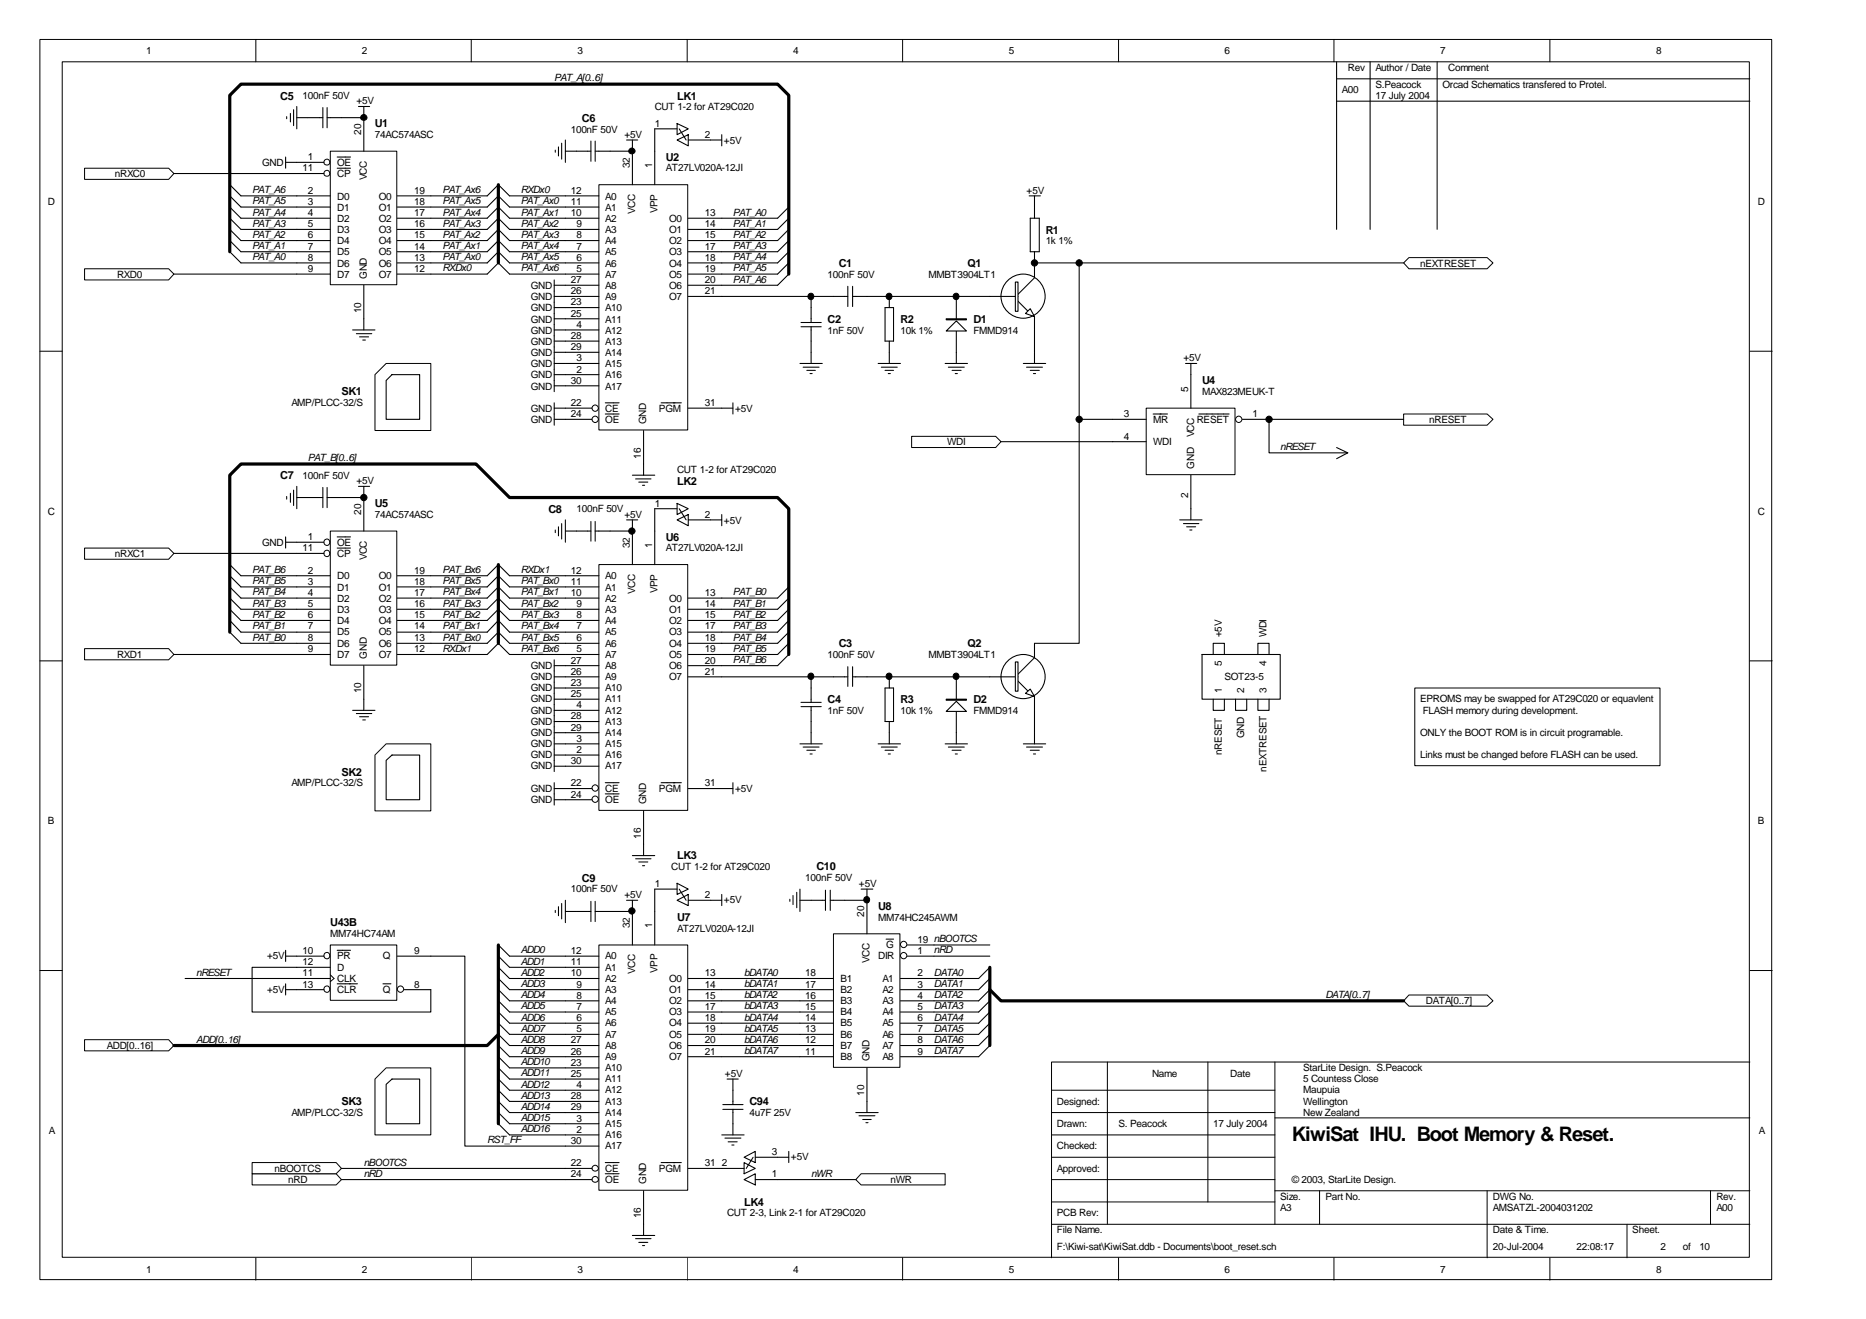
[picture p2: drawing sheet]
<svg xmlns="http://www.w3.org/2000/svg" width="297mm" height="210mm" viewBox="0 0 297 210" stroke-linecap="round" stroke-linejoin="round" font-family="sans-serif">
<g fill="none" stroke="#000" stroke-width=".16">
<path d="M6.3 6.3h275.7v197.3h-275.7zM9.9 9.8h268.6v190.3h-268.6zM40.7 6.3v3.5M75 6.3v3.5M109.4 6.3v3.5M143.7 6.3v3.5M178.1 6.3v3.5M212.3 6.3v3.5M228.8 9.8v26.7M246.7 6.3v3.5M6.3 55.9h3.6M278.6 55.9h3.5"/>
<path d="M6.3 105.2h3.6M278.6 105.2h3.5M6.3 154.4h3.6M278.6 154.4h3.5M167.4 173.5h35.5M167.4 177.1h35.5M176.3 169v25.8M192.3 169v22.3M202.9 177.9h75.7M202.9 169v25.8M278.6 169h-111.2v31.2M167.4 184.2h35.5"/>
<path d="M167.4 180.6h35.5M167.4 187.7h35.5M167.4 191.3h35.5M167.4 194.8h111.2M202.9 189.5h75.7M210.1 189.5v5.3M236.7 189.5v10.7M259 194.8v5.4M272.3 189.5v5.3M40.7 200.2v3.5M75 200.2v3.5M109.4 200.2v3.5"/>
<path d="M143.7 200.2v3.5M178.1 200.2v3.5M212.3 200.2v3.5M246.7 200.2v3.5"/>
</g>
<path d="M212.8 9.8v26.7M212.8 12.5h65.8M218.1 9.8v26.7" fill="none" stroke="#000" stroke-width=".17"/>
<path d="M36.6 100.6v-25l1.8-1.8h37.4l5.3 5.4h42.7l1.8 1.8v23.2" fill="none" stroke="#000" stroke-width=".51"/>
<g fill="#fff" stroke="#000" stroke-width=".16">
<path d="M13.5 165.5h13.3l.9 .9-.9 .8h-13.3z" fill-rule="evenodd"/>
<path d="M224.3 158.3h12.4l1 1-1 .8h-12.4l-.9-.8z" fill-rule="evenodd"/>
<path d="M40.1 186.8h13.4l.9 .9-.9 .9h-13.4z" fill-rule="evenodd"/>
<path d="M13.5 42.8h13.3l.9 .8-.9 .9h-13.3z" fill-rule="evenodd"/>
<path d="M13.5 26.8h13.3l.9 .8-.9 .9h-13.3z" fill-rule="evenodd"/>
<path d="M13.5 103.2h13.3l.9 1-.9 .8h-13.3z" fill-rule="evenodd"/>
<path d="M13.5 87.2h13.3l.9 .9-.9 .9h-13.3z" fill-rule="evenodd"/>
<path d="M223.4 65.9h13.3l1 .8-1 1h-13.3z" fill-rule="evenodd"/>
<path d="M145.1 69.4h13.4l.8 .9-.8 .9h-13.4z" fill-rule="evenodd"/>
<path d="M40.1 185h13.4l.9 .9-.9 .9h-13.4z" fill-rule="evenodd"/>
<path d="M223.4 41.8l.9-.8h12.4l1 .8-1 1h-12.4z" fill-rule="evenodd"/>
</g>
<path d="M95.4 150.5h14.1v38.9h-14.1z" fill="#fff"/>
<g fill="none" stroke="#000" stroke-width=".16">
<path d="M95.3 150.4h14.2v39h-14.2z"/>
<circle cx="94.8" cy="185.9" r=".48"/>
<circle cx="94.8" cy="187.7" r=".48"/>
</g>
<g fill="none" stroke="#000" stroke-width=".17">
<path d="M90 152.2h5.3M90 153.9h5.3M90 155.7h5.3M90 159.3h5.3M90 157.5h5.3M100.7 145v5.4M104.2 145v5.4M109.6 155.7h5.3M109.6 159.3h5.3M109.6 157.5h5.3M90 161.1h5.3M90 162.8h5.3"/>
<path d="M90 164.6h5.3M90 166.4h5.3M90 168.2h5.3M90 169.9h5.3M90 171.7h5.3M90 173.5h5.3M90 175.3h5.3M90 177.1h5.3M90 178.8h5.3M109.6 161.1h5.3M109.6 162.8h5.3M109.6 164.6h5.3"/>
<path d="M109.6 166.4h5.3M109.6 168.2h5.3M90 185.9h4.2M90 187.7h4.2M90 180.6h5.3M90 182.4h5.3M96.4 185h2.2M96.4 186.8h2.2M102.4 189.5v5.3M105.2 185h3.3M109.6 185.9h5.3"/>
</g>
<path d="M95.4 29.5h14.1v38.9h-14.1z" fill="#fff"/>
<g fill="none" stroke="#000" stroke-width=".16">
<path d="M95.3 29.4h14.2v39h-14.2z"/>
<circle cx="94.7" cy="66.7" r=".5"/>
<circle cx="94.7" cy="65" r=".5"/>
</g>
<g fill="none" stroke="#000" stroke-width=".17">
<path d="M45.6 18.6v.3M46.2 18v1.4M46.7 17.5v2.5M47.2 18.7h4.2M47.2 16.9v3.6M51.4 17.1v3.2M52.1 17.1v3.2M57.1 16.9h1.7M57.9 16.9v1.8h-5.8M36.6 29.4l1.8 1.8h8.8M36.6 31.2l1.8 1.7h8.8M36.6 32.9l1.8 1.8h8.8"/>
<path d="M36.6 36.5l1.8 1.8h8.8M36.6 38.3l1.8 1.8h8.8M36.6 34.7l1.8 1.8h8.8M81.1 31.2h14.2M81.1 32.9h14.2M81.1 34.7h14.2M81.1 38.3h14.2M81.1 36.5h14.2M88.4 23.9v.3M88.9 23.4v1.4M89.4 22.8v2.5M90 24.1h4.1"/>
<path d="M90 22.3v3.5M94.1 22.5v3.2M94.7 24.1h6M94.7 22.5v3.2M99.7 22.3h1.8M100.7 22.3v7.1M104.2 24.1v5.3M125.6 32.9l-1.8 1.8h-14.2M125.6 36.5l-1.8 1.8h-14.2M125.6 38.3l-1.8 1.8h-14.2M125.6 34.7l-1.8 1.8h-14.2M27.7 43.6h19.5"/>
<path d="M36.6 40.1l1.8 1.7h8.8M56.1 52.5h3.6M56.7 53.1h2.5M57.2 53.6h1.5M57.7 54.1h.5M57.9 50.7v1.8M81.1 40.1h14.2M81.1 41.8h14.2M81.1 43.6h14.2M90 45.4h5.3M90 47.2h5.3M90 49h5.3"/>
<path d="M90 50.7h5.3M90 52.5h5.3M90 54.3h5.3M90 56.1h5.3M90 57.8h5.3M90 59.6h5.3M109.6 47.2h23.1M125.6 40.1l-1.8 1.7h-14.2M125.6 41.8l-1.8 1.8h-14.2M125.6 43.6l-1.8 1.8h-14.2M90 65h4.2M90 66.7h4.2"/>
<path d="M90 61.4h5.3M96.4 64.1h2.2M96.4 65.9h2.2M100.7 75.6h3.5M101.2 76.2h2.4M101.7 76.7h1.4M102.3 77.2h.3M102.4 68.5v7.1M105.2 64.1h3.3M109.6 65h7.1M116.7 64.1v1.8M100.7 196.6h3.5"/>
<path d="M101.2 197.1h2.4M101.7 197.7h1.4M102.3 198.2h.3M102.4 194.8v1.8M123.8 184.2h1.8M125.6 183.2v1.8"/>
</g>
<path d="M36.6 40.1v-24.9l1.8-1.8h85.4l1.8 1.8v28.4" fill="none" stroke="#000" stroke-width=".51"/>
<path d="M52.7 24.1h10.5v21.2h-10.5z" fill="#fff"/>
<g fill="none" stroke="#000" stroke-width=".16">
<path d="M52.6 24.1h10.6v21.2h-10.6z"/>
<circle cx="52" cy="25.8" r=".47"/>
<circle cx="52" cy="27.6" r=".47"/>
</g>
<g fill="none" stroke="#000" stroke-width=".17">
<path d="M57.9 18.7v5.4M27.7 27.6h23.9M45.5 25.8h6.1M45.5 25v1.8M47.2 31.2h5.4M47.2 32.9h5.4M47.2 34.7h5.4M47.2 36.5h5.4M47.2 38.3h5.4M53.7 26.8h2.1M53.7 25h2.1M63.2 31.2h5.4"/>
<path d="M63.2 32.9h5.4M63.2 34.7h5.4M63.2 36.5h5.4M63.2 38.3h5.4M47.2 40.1h5.4M47.2 41.8h5.4M47.2 43.6h5.4M57.9 45.4v5.3M63.2 40.1h5.4M63.2 41.8h5.4M63.2 43.6h5.4M88.2 44.5v17.8"/>
<path d="M88.2 45.4h1.8M88.2 47.2h1.8M88.2 49h1.8M88.2 50.7h1.8M88.2 52.5h1.8M88.2 54.3h1.8M88.2 56.1h1.8M88.2 57.8h1.8M88.2 59.6h1.8M127.3 57.8h3.6M127.5 52h3.2M127.5 51.3h3.2"/>
<path d="M127.8 58.4h2.6M128.4 58.9h1.4M128.9 59.5h.4M129.1 47.2v4.1M129.1 52v5.8M132.7 47.2h2.3M135 45.6v3.2M135.7 47.2h21.9M135.7 45.6v3.2M139.8 57.8h3.5M140.3 58.4h2.5M140.9 49h1.3v5.3h-1.3z"/>
<path d="M140.9 58.9h1.3M141.4 59.5h.3M141.6 47.2v1.8M141.6 54.3v3.5M152.2 52.5v3.6M88.2 64.1v3.6M88.2 61.4h1.8M88.2 65h1.8M88.2 66.7h1.8"/>
</g>
<g fill="#fff" stroke="#000" stroke-width=".17">
<path d="M150.6 50.7h3.2v.2h-3.2z" fill-rule="evenodd"/>
<path d="M152.2 51.1l1.6 1.6h-3.2z" fill-rule="evenodd"/>
</g>
<path d="M152.2 47.2v3.5M157.6 47.2h4.5M162.1 47.9l1.6 1.6M164.7 41.8v2.4l-2.6 2.6M164.7 50.4v2.1" fill="none" stroke="#000" stroke-width=".17"/>
<g fill="#fff" stroke="#000" stroke-width=".17">
<path d="M161.6 44.9h.5v4.6h-.5z" fill-rule="evenodd"/>
<path d="M163.2 49.9l.8-.8 .7 1.3z" fill-rule="evenodd"/>
</g>
<g fill="none" stroke="#000" stroke-width=".17">
<path d="M163.8 31.2h1.8M164 34.7h1.4v5.4h-1.4zM164.7 31.2v3.5M150.5 57.8h3.5M151 58.4h2.5M151.6 58.9h1.4M152.1 59.5h.3M152.2 56.1v1.7M162.9 57.8h3.6M163.4 58.4h2.5M164 58.9h1.4M164.5 59.5h.3"/>
<path d="M164.7 40.1v1.7M164.7 52.5v5.3"/>
<circle cx="162.9" cy="47.1" r="3.5"/>
</g>
<path d="M95.4 89.9h14.1v39.1h-14.1z" fill="#fff"/>
<g fill="none" stroke="#000" stroke-width=".16">
<path d="M95.3 89.8h14.2v39.2h-14.2z"/>
<circle cx="94.7" cy="127.2" r=".5"/>
<circle cx="94.7" cy="125.4" r=".5"/>
</g>
<g fill="none" stroke="#000" stroke-width=".17">
<path d="M45.6 79v.4M46.2 78.5v1.4M46.7 78v2.4M47.2 79.2h4.2M47.2 77.4v3.6M51.4 77.6v3.2M52.1 77.6v3.2M57.1 77.4h1.7M57.9 77.4v1.8h-5.8M36.6 89.8l1.8 1.8h8.8M36.6 91.6l1.8 1.8h8.8M36.6 93.4l1.8 1.8h8.8"/>
<path d="M36.6 97l1.8 1.7h8.8M36.6 98.7l1.8 1.9h8.8M36.6 95.2l1.8 1.8h8.8M88.4 84.3v.5M88.9 83.8v1.5M89.4 83.3v2.5M90 91.6h5.3M90 93.4h5.3M90 95.2h5.3M90 98.7h5.3M90 97h5.3M90 84.5h4.1"/>
<path d="M90 82.7v3.6M94.1 83v3.1M94.7 84.5h6M94.7 83v3.1M99.7 82.7h1.8M100.7 82.7v7.1M104.2 84.5v5.3M125.6 93.4l-1.8 1.8h-14.2M125.6 97l-1.8 1.7h-14.2M125.6 98.7l-1.8 1.9h-14.2M125.6 95.2l-1.8 1.8h-14.2M27.7 104.2h19.5"/>
<path d="M36.6 100.6l1.8 1.8h8.8M56.1 113h3.6M56.7 113.6h2.5M57.2 114.1h1.5M57.7 114.6h.5M57.9 111.3v1.7M90 100.6h5.3M90 102.4h5.3M90 104.2h5.3M90 105.9h5.3M90 107.7h5.3M90 109.5h5.3"/>
<path d="M90 111.3h5.3M90 113h5.3M90 114.8h5.3M90 116.6h5.3M90 118.4h5.3M109.6 107.7h23.1M125.6 100.6l-1.8 1.8h-14.2M125.6 102.4l-1.8 1.8h-14.2M125.6 104.2l-1.8 1.7h-14.2M90 125.5h4.2M90 127.3h4.2M90 120.2h5.3"/>
<path d="M90 121.9h5.3M96.4 124.6h2.2M96.4 126.3h2.2M100.7 136.2h3.5M101.2 136.7h2.4M101.7 137.2h1.4M102.3 137.8h.3M102.4 129v7.2M105.2 124.6h3.3M109.6 125.5h7.1M116.7 124.6v1.7"/>
</g>
<path d="M52.7 84.6h10.5v21.2h-10.5z" fill="#fff"/>
<g fill="none" stroke="#000" stroke-width=".16">
<path d="M52.6 84.5h10.6v21.3h-10.6z"/>
<circle cx="52" cy="86.3" r=".49"/>
<circle cx="52" cy="88.1" r=".49"/>
</g>
<g fill="none" stroke="#000" stroke-width=".17">
<path d="M57.9 79.2v5.3M27.7 88.1h23.9M45.5 86.3h6.1M45.5 85.4v1.8M47.2 91.6h5.4M47.2 93.4h5.4M47.2 95.2h5.4M47.2 97h5.4M47.2 98.7h5.4M53.7 87.2h2.1M53.7 85.4h2.1M63.2 91.6h5.4"/>
<path d="M63.2 93.4h5.4M63.2 95.2h5.4M63.2 97h5.4M63.2 98.7h5.4M47.2 100.6h5.4M47.2 102.4h5.4M47.2 104.2h5.4M57.9 105.9v5.4M63.2 100.6h5.4M63.2 102.4h5.4M63.2 104.2h5.4M88.2 105v17.8"/>
<path d="M88.2 105.9h1.8M88.2 107.7h1.8M88.2 109.5h1.8M88.2 111.3h1.8M88.2 113h1.8M88.2 114.8h1.8M88.2 116.6h1.8M88.2 118.4h1.8M127.3 118.4h3.6M127.5 112.5h3.2M127.5 111.8h3.2M127.8 118.9h2.6"/>
<path d="M128.4 119.4h1.4M128.9 120h.4M129.1 107.7v4.1M129.1 112.5v5.9M132.7 107.7h2.3M135 106.1v3.1M135.7 107.7h21.9M135.7 106.1v3.1M139.8 118.4h3.5M140.3 118.9h2.5M140.9 109.5h1.3v5.3h-1.3zM140.9 119.4h1.3"/>
<path d="M141.4 120h.3M141.6 107.7v1.8M141.6 114.8v3.6M152.2 113v3.6M88.2 124.6v3.5M88.2 120.2h1.8M88.2 121.9h1.8M88.2 125.5h1.8M88.2 127.3h1.8"/>
</g>
<g fill="#fff" stroke="#000" stroke-width=".17">
<path d="M150.6 111.3h3.2v.1h-3.2z" fill-rule="evenodd"/>
<path d="M152.2 111.6l1.6 1.6h-3.2z" fill-rule="evenodd"/>
</g>
<path d="M152.2 107.7v3.6M157.6 107.7h4.5M162.1 108.4l1.6 1.6M164.7 102.4v2.3l-2.6 2.6M164.7 110.8v2.2" fill="none" stroke="#000" stroke-width=".17"/>
<g fill="#fff" stroke="#000" stroke-width=".17">
<path d="M161.6 105.3h.5v4.7h-.5z" fill-rule="evenodd"/>
<path d="M163.2 110.3l.8-.6 .7 1.1z" fill-rule="evenodd"/>
</g>
<g fill="none" stroke="#000" stroke-width=".17">
<path d="M164.7 41.8h58.7M171.8 41.8v60.6h-7.1M150.5 118.4h3.5M151 118.9h2.5M151.6 119.4h1.4M152.1 120h.3M152.2 116.6v1.8M162.9 118.4h3.6M163.4 118.9h2.5M164 119.4h1.4M164.5 120h.3M164.7 113v5.4"/>
<circle cx="162.9" cy="107.7" r="3.5"/>
</g>
<path d="M182.5 65h14.1v10.5h-14.1z" fill="#fff"/>
<g fill="none" stroke="#000" stroke-width=".16">
<path d="M182.5 65h14.1v10.5h-14.1z"/>
<circle cx="197.2" cy="66.7" r=".5"/>
</g>
<path d="M188.7 57.8h1.8M189.6 57.8v7.2M159.3 70.3h23.2M171.8 66.7h10.7M183.6 65.9h2.2M189.6 75.6v7.1M190.8 65.9h4.9M197.8 66.7h25.6M187.8 82.7h3.5M188.4 83.3h2.4M188.9 83.8h1.4M189.4 84.3h.3" fill="none" stroke="#000" stroke-width=".17"/>
<path d="M52.7 150.5h10.5v8.7h-10.5z" fill="#fff"/>
<g fill="none" stroke="#000" stroke-width=".16">
<path d="M52.6 150.4h10.6v8.8h-10.6zM52.6 155.1l.6 .6-.6 .5"/>
<circle cx="52" cy="157.4" r=".49"/>
<circle cx="52" cy="152.1" r=".49"/>
<circle cx="63.8" cy="157.4" r=".5"/>
</g>
<g fill="none" stroke="#000" stroke-width=".17">
<path d="M45.5 152.2h6.1M45.5 157.5h6.1M45.5 151.2v1.8M45.5 156.6v1.7M47.2 155.7h5.4M52.6 153.9h-12.5v7.2h28.5v-3.6h-4.3M53.7 151.2h2.1M53.7 156.6h3.2M61 156.6h1.2M63.2 152.2h10.8v30.2h16M79.3 150.4l1.8 1.8h8.9M79.3 153.9l1.8 1.8h8.9"/>
<path d="M79.3 152.2l1.8 1.7h8.9M79.3 155.7l1.8 1.8h8.9M79.3 157.5l1.8 1.8h8.9M79.3 159.3l1.8 1.8h8.9M79.3 161.1l1.8 1.7h8.9M79.3 162.8l1.8 1.8h8.9M79.3 164.6l1.8 1.8h8.9M79.3 166.4l1.8 1.8h8.9M79.3 168.2l1.8 1.7h8.9M79.3 169.9l1.8 1.8h8.9M79.3 171.7l1.8 1.8h8.9M79.3 173.5l1.8 1.8h8.9"/>
<path d="M79.3 175.3l1.8 1.8h8.9M79.3 177.1l1.8 1.7h8.9M79.3 178.8l1.8 1.8h8.9M54.4 185.9h35.6M54.4 187.7h35.6"/>
</g>
<path d="M79.3 164.6l-1.7 1.8h-49.9" fill="none" stroke="#000" stroke-width=".51"/>
<path d="M132.8 148.7h10.5v21.2h-10.5z" fill="#fff"/>
<g fill="none" stroke="#000" stroke-width=".16">
<path d="M132.7 148.6h10.6v21.3h-10.6z"/>
<circle cx="143.9" cy="152.1" r=".5"/>
<circle cx="143.9" cy="150.3" r=".5"/>
</g>
<g fill="none" stroke="#000" stroke-width=".17">
<path d="M29.5 155.7h17.7M88.4 144.9v.3M88.9 144.3v1.4M89.4 143.8v2.4M90 145h4.1M90 143.3v3.5M94.1 143.4v3.3M94.7 143.4v3.3M99.7 143.3h1.8M100.7 143.3v1.7h-6M113.1 143.3h1.8M114.9 155.7h17.8"/>
<path d="M114.9 157.5h17.8M114.9 159.3h17.8M114.9 142.3v1.8M125.7 143.1v.3M126.2 142.5v1.4M126.8 142v2.5M127.3 143.3h4.1M127.3 141.5v3.5M131.4 141.7v3.2M132.2 143.3h5.8M132.2 141.7v3.2M137.1 141.5h1.8"/>
<path d="M138 141.5v7.1M141.1 149.5h1.1M144.4 150.4h13.2M144.4 152.2h13.2M157.6 153.9l-1.8 1.8h-12.5M157.6 155.7l-1.8 1.8h-12.5M157.6 157.5l-1.8 1.8h-12.5M157.6 159.3l-1.8 1.8h-12.5M114.9 161.1h17.8M114.9 162.8h17.8M114.9 164.6h17.8M114.9 166.4h17.8"/>
<path d="M114.9 168.2h17.8M115.1 176.5h3.2M115.1 175.8h3.2M115.7 171.7h1.8M116.7 171.7v4.1M116.7 176.5v4.1M136.2 177.1h3.6M136.7 177.6h2.6M137.3 178.2h1.4M137.8 178.7h.4M138 169.9v7.2M157.6 161.1l-1.8 1.7h-12.5"/>
<path d="M157.6 162.8l-1.8 1.8h-12.5M157.6 164.6l-1.8 1.8h-12.5M157.6 166.4l-1.8 1.8h-12.5M114.9 180.6h3.5M115.4 181.1h2.5M115.9 181.7h1.4M116.5 182.2h.3"/>
</g>
<path d="M79.3 150.4v28.4M157.6 157.5l1.7 1.8h64.1M157.6 153.9v12.5" fill="none" stroke="#000" stroke-width=".51"/>
<path d="M59.7 59.6l1.8-1.8h7.1v10.7h-8.9z" fill-rule="evenodd" fill="#fff" stroke="#000" stroke-width=".16"/>
<path d="M62.4 59.6h4.4v7.1h-5.3v-6.1z" fill="none" stroke="#000" stroke-width=".17"/>
<path d="M59.7 120.2l1.8-1.8h7.1v10.6h-8.9z" fill-rule="evenodd" fill="#fff" stroke="#000" stroke-width=".16"/>
<path d="M61.5 121l.9-.8h4.4v7.1h-5.3z" fill="none" stroke="#000" stroke-width=".17"/>
<path d="M59.7 171.7l1.8-1.8h7.1v10.7h-8.9z" fill-rule="evenodd" fill="#fff" stroke="#000" stroke-width=".16"/>
<g fill="none" stroke="#000" stroke-width=".17">
<path d="M212.8 16.1h65.8M68.6 31.2h9l1.7-1.8 1.8 1.8M68.6 32.9h9l1.7-1.7 1.8 1.7M68.6 34.7h9l1.7-1.8 1.8 1.8M68.6 36.5h9l1.7-1.8 1.8 1.8M68.6 38.3h9l1.7-1.8 1.8 1.8M68.6 40.1h9l1.7-1.8 1.8 1.8M68.6 41.8h9l1.7-1.7 1.8 1.7M68.6 43.6h9l1.7-1.8 1.8 1.8M68.6 91.6h9l1.7-1.8 1.8 1.8h8.9M68.6 93.4h9l1.7-1.8 1.8 1.8h8.9M68.6 95.2h9l1.7-1.8 1.8 1.8h8.9"/>
<path d="M68.6 98.7h9l1.7-1.7 1.8 1.7h8.9M68.6 97h9l1.7-1.8 1.8 1.8h8.9M68.6 100.6h9l1.7-1.9 1.8 1.9h8.9M68.6 102.4h9l1.7-1.8 1.8 1.8h8.9M68.6 104.2h9l1.7-1.8 1.8 1.8h8.9M191.3 104.2h12.5v7.1h-12.5zM193.1 111.3v1.7h1.8v-1.7M193.1 104.2v-1.8h1.8v1.8M196.7 111.3v1.7h1.8v-1.7M200.2 111.3v1.7h1.8v-1.7M200.2 104.2v-1.8h1.8v1.8M61.5 172.6l.9-.9h4.4v7.1h-5.3z"/>
<path d="M114.9 185.9h3.5M118.4 187.7l1.8-.9v1.8zM118.4 185l1.8 .9-1.8 .9zM118.4 184.2l1.8-1v1.8zM119.9 184.2l-1.1 1.7M120.2 187.7h16M120.2 184.2h3.6"/>
</g>
<g fill="#000" stroke="#000" stroke-width=".16">
<circle cx="57.9" cy="18.7" r=".48"/>
<circle cx="100.6" cy="24" r=".48"/>
<circle cx="129.1" cy="47.2" r=".49"/>
<circle cx="141.5" cy="47.2" r=".49"/>
<circle cx="152.2" cy="47.2" r=".49"/>
<circle cx="164.7" cy="41.8" r=".5"/>
<circle cx="57.9" cy="79.2" r=".5"/>
<circle cx="100.6" cy="84.5" r=".5"/>
<circle cx="129.1" cy="107.6" r=".49"/>
<circle cx="141.5" cy="107.6" r=".49"/>
<circle cx="152.2" cy="107.6" r=".49"/>
<circle cx="100.6" cy="145" r=".5"/>
</g>
<path d="M79.3 29.4v12.4M79.3 89.8v12.6" fill="none" stroke="#000" stroke-width=".51"/>
<path d="M137.1 186.8h13.4v1.8h-13.4l-.9-.9z" fill-rule="evenodd" fill="#fff" stroke="#000" stroke-width=".16"/>
<g fill="none" stroke="#000" stroke-width=".17">
<path d="M107.8 19.7l1.8 .8-1.8 .9zM107.8 22.3l1.8-.9v1.8zM107.8 20.5h-3.6v3.6M108.1 20.5l1.1 1.8M109.6 22.3h5.3M114.9 21.4v1.8M107.8 80.1l1.8 .9-1.8 .9zM107.8 82.7l1.8-.8v1.8zM107.8 81h-3.6v3.5M108.1 81l1.1 1.7M109.6 82.7h5.3M114.9 81.9v1.8"/>
<path d="M107.8 140.6l1.8 .9-1.8 .8zM107.8 143.3l1.8-1v1.8zM107.8 141.5h-3.6v3.5M108.1 141.5l1.1 1.8M109.6 143.3h3.5"/>
</g>
<circle cx="137.9" cy="143.2" r=".49" fill="#000" stroke="#000" stroke-width=".16"/>
<path d="M225.3 109.6h38.9v12.2h-38.9z" fill="#fff"/>
<path d="M225.2 109.5h39v12.3h-39z" fill="none" stroke="#000" stroke-width=".16"/>
<path d="M202 66.7v5.4h12.5M212.8 71.2l1.7 .9-1.7 .9" fill="none" stroke="#000" stroke-width=".17"/>
<g fill="#000" stroke="#000" stroke-width=".16">
<circle cx="171.8" cy="41.8" r=".5"/>
<circle cx="171.8" cy="66.7" r=".5"/>
<circle cx="202" cy="66.7" r=".5"/>
</g>
<text font-size="3.2" x="205.7" y="181.5">KiwiSat IHU. Boot Memory &amp; Reset.</text>
<g font-size="1.8">
<text x="44.6" y="15.8">C5</text>
<text x="107.8" y="15.8">LK1</text>
<text x="59.7" y="20.2">U1</text>
<text x="92.6" y="19.4">C6</text>
<text x="106" y="25.6">U2</text>
<text x="166.5" y="37.2">R1</text>
<text x="133.5" y="42.5">C1</text>
<text x="154" y="42.5">Q1</text>
<text x="131.7" y="51.4">C2</text>
<text x="143.3" y="51.4">R2</text>
<text x="154.9" y="51.4">D1</text>
<text x="54.4" y="62.9">SK1</text>
<text x="191.3" y="61.1">U4</text>
<text x="44.6" y="76.3">C7</text>
<text x="107.8" y="77.1">LK2</text>
<text x="59.7" y="80.7">U5</text>
<text x="87.3" y="81.6">C8</text>
<text x="106" y="86">U6</text>
<text x="133.5" y="103">C3</text>
<text x="154" y="103">Q2</text>
<text x="131.7" y="111.9">C4</text>
<text x="143.3" y="111.9">R3</text>
<text x="154.9" y="111.9">D2</text>
<text x="54.4" y="123.5">SK2</text>
<text x="107.8" y="136.8">LK3</text>
<text x="92.6" y="140.3">C9</text>
<text x="130" y="138.5">C10</text>
<text x="52.6" y="147.4">U43B</text>
<text x="107.8" y="146.6">U7</text>
<text x="139.8" y="144.8">U8</text>
<text x="54.4" y="175.9">SK3</text>
<text x="119.3" y="175.9">C94</text>
<text x="118.4" y="191.9">LK4</text>
</g>
<g font-size="1.6">
<text x="23.3" y="8.7">1</text>
<text x="57.6" y="8.7">2</text>
<text x="91.9" y="8.7">3</text>
<text x="126.2" y="8.7">4</text>
<text x="160.6" y="8.7">5</text>
<text x="194.9" y="8.7">6</text>
<text x="214.5" y="11.3">Rev</text>
<text x="218.9" y="11.3">Author / Date</text>
<text x="229.3" y="8.7">7</text>
<text x="230.5" y="11.3">Comment</text>
<text x="263.7" y="8.7">8</text>
<text x="48.2" y="15.8">100nF 50V</text>
<text x="56.7" y="16.6">+5V</text>
<text x="88.2" y="13">PAT_A[0..6]</text>
<text x="104.2" y="17.5">CUT 1-2 for AT29C020</text>
<text x="213.6" y="14.8">A00</text>
<text x="218.9" y="14">S.Peacock</text>
<text x="218.9" y="15.8">17 July 2004</text>
<text x="229.6" y="14">Orcad Schematics transfered to Protel.</text>
<text x="57.5" y="21.4" transform="rotate(-90 57.5 21.4)">20</text>
<text x="59.7" y="21.9">74AC574ASC</text>
<text x="90.8" y="21.1">100nF 50V</text>
<text x="99.4" y="21.9">+5V</text>
<text x="104.2" y="20.2">1</text>
<text x="112.2" y="21.9">2</text>
<text x="115.2" y="22.9">+5V</text>
<text x="18.3" y="28.2">nRXC0</text>
<text x="41.7" y="26.4">GND</text>
<text x="48.2" y="27.3">11</text>
<text x="49" y="25.5">1</text>
<text x="53.7" y="28.2">CP</text>
<text x="53.7" y="26.4">OE</text>
<text x="58.4" y="28.7" transform="rotate(-90 58.4 28.7)">VCC</text>
<text x="100.2" y="26.8" transform="rotate(-90 100.2 26.8)">32</text>
<text x="103.8" y="26.8" transform="rotate(-90 103.8 26.8)">1</text>
<text x="106" y="27.3">AT27LV020A-12JI</text>
<text x="7.6" y="32.6">D</text>
<text x="40.1" y="34.3">PAT_A4</text>
<text x="40.1" y="32.5">PAT_A5</text>
<text x="40.1" y="30.7">PAT_A6</text>
<text x="49" y="30.8">2</text>
<text x="49" y="32.6">3</text>
<text x="49" y="34.4">4</text>
<text x="53.7" y="31.8">D0</text>
<text x="53.7" y="33.5">D1</text>
<text x="53.7" y="35.3">D2</text>
<text x="60.3" y="31.8">O0</text>
<text x="60.3" y="33.5">O1</text>
<text x="60.3" y="35.3">O2</text>
<text x="66" y="30.8">19</text>
<text x="66" y="32.6">18</text>
<text x="66" y="34.4">17</text>
<text x="70.4" y="34.3">PAT_Ax4</text>
<text x="70.4" y="32.5">PAT_Ax5</text>
<text x="70.4" y="30.7">PAT_Ax6</text>
<text x="82.9" y="32.5">PAT_Ax0</text>
<text x="82.9" y="34.3">PAT_Ax1</text>
<text x="82.9" y="30.7">RXDx0</text>
<text x="90.8" y="30.8">12</text>
<text x="90.8" y="32.6">11</text>
<text x="90.8" y="34.4">10</text>
<text x="96.4" y="31.8">A0</text>
<text x="96.4" y="33.5">A1</text>
<text x="96.4" y="35.3">A2</text>
<text x="101.1" y="34.1" transform="rotate(-90 101.1 34.1)">VCC</text>
<text x="104.6" y="33.9" transform="rotate(-90 104.6 33.9)">VPP</text>
<text x="106.5" y="35.3">O0</text>
<text x="112.2" y="34.4">13</text>
<text x="116.7" y="34.3">PAT_A0</text>
<text x="163.4" y="30.8">+5V</text>
<text x="279.8" y="32.6">D</text>
<text x="40.1" y="41.4">PAT_A0</text>
<text x="40.1" y="39.6">PAT_A1</text>
<text x="40.1" y="37.9">PAT_A2</text>
<text x="40.1" y="36.1">PAT_A3</text>
<text x="49" y="36.2">5</text>
<text x="49" y="37.9">6</text>
<text x="49" y="39.7">7</text>
<text x="49" y="41.5">8</text>
<text x="53.7" y="37.1">D3</text>
<text x="53.7" y="38.9">D4</text>
<text x="53.7" y="40.7">D5</text>
<text x="60.3" y="37.1">O3</text>
<text x="60.3" y="38.9">O4</text>
<text x="60.3" y="40.7">O5</text>
<text x="66" y="36.2">16</text>
<text x="66" y="37.9">15</text>
<text x="66" y="39.7">14</text>
<text x="66" y="41.5">13</text>
<text x="70.4" y="41.4">PAT_Ax0</text>
<text x="70.4" y="39.6">PAT_Ax1</text>
<text x="70.4" y="37.9">PAT_Ax2</text>
<text x="70.4" y="36.1">PAT_Ax3</text>
<text x="82.9" y="36.1">PAT_Ax2</text>
<text x="82.9" y="37.9">PAT_Ax3</text>
<text x="82.9" y="39.6">PAT_Ax4</text>
<text x="82.9" y="41.4">PAT_Ax5</text>
<text x="91.8" y="37.9">8</text>
<text x="91.8" y="39.7">7</text>
<text x="91.8" y="41.5">6</text>
<text x="91.8" y="36.2">9</text>
<text x="96.4" y="38.9">A4</text>
<text x="96.4" y="40.7">A5</text>
<text x="96.4" y="37.1">A3</text>
<text x="106.5" y="37.1">O1</text>
<text x="106.5" y="38.9">O2</text>
<text x="106.5" y="40.7">O3</text>
<text x="112.2" y="36.2">14</text>
<text x="112.2" y="37.9">15</text>
<text x="112.2" y="39.7">17</text>
<text x="112.2" y="41.5">18</text>
<text x="116.7" y="36.1">PAT_A1</text>
<text x="116.7" y="37.9">PAT_A2</text>
<text x="116.7" y="39.6">PAT_A3</text>
<text x="116.7" y="41.4">PAT_A4</text>
<text x="166.5" y="38.9">1k 1%</text>
<text x="18.6" y="44.2">RXD0</text>
<text x="49" y="43.3">9</text>
<text x="53.7" y="42.4">D6</text>
<text x="53.7" y="44.2">D7</text>
<text x="58.4" y="44.4" transform="rotate(-90 58.4 44.4)">GND</text>
<text x="60.3" y="42.4">O6</text>
<text x="60.3" y="44.2">O7</text>
<text x="66" y="43.3">12</text>
<text x="70.4" y="43.2">RXDx0</text>
<text x="82.9" y="43.2">PAT_Ax6</text>
<text x="84.5" y="46">GND</text>
<text x="84.5" y="47.8">GND</text>
<text x="90.8" y="45.1">27</text>
<text x="90.8" y="46.8">26</text>
<text x="91.8" y="43.3">5</text>
<text x="96.4" y="42.4">A6</text>
<text x="96.4" y="44.2">A7</text>
<text x="96.4" y="46">A8</text>
<text x="96.4" y="47.8">A9</text>
<text x="106.5" y="42.4">O4</text>
<text x="106.5" y="44.2">O5</text>
<text x="106.5" y="46">O6</text>
<text x="106.5" y="47.8">O7</text>
<text x="112.2" y="43.3">19</text>
<text x="112.2" y="45.1">20</text>
<text x="112.2" y="46.8">21</text>
<text x="116.7" y="43.2">PAT_A5</text>
<text x="116.7" y="45">PAT_A6</text>
<text x="131.7" y="44.2">100nF 50V</text>
<text x="147.8" y="44.2">MMBT3904LT1</text>
<text x="226.1" y="42.4">nEXTRESET</text>
<text x="57.5" y="49.9" transform="rotate(-90 57.5 49.9)">10</text>
<text x="84.5" y="49.5">GND</text>
<text x="84.5" y="51.3">GND</text>
<text x="84.5" y="53.1">GND</text>
<text x="90.8" y="48.6">23</text>
<text x="90.8" y="50.4">25</text>
<text x="90.8" y="53.9">28</text>
<text x="91.8" y="52.2">4</text>
<text x="96.4" y="49.5">A10</text>
<text x="96.4" y="51.3">A11</text>
<text x="96.4" y="53.1">A12</text>
<text x="131.7" y="53.1">1nF 50V</text>
<text x="143.3" y="53.1">10k 1%</text>
<text x="154.9" y="53.1">FMMD914</text>
<text x="84.5" y="54.9">GND</text>
<text x="84.5" y="56.7">GND</text>
<text x="84.5" y="58.4">GND</text>
<text x="90.8" y="55.7">29</text>
<text x="91.8" y="57.5">3</text>
<text x="91.8" y="59.3">2</text>
<text x="96.4" y="54.9">A13</text>
<text x="96.4" y="56.7">A14</text>
<text x="96.4" y="58.4">A15</text>
<text x="188.4" y="57.5">+5V</text>
<text x="46.4" y="64.6">AMP/PLCC-32/S</text>
<text x="84.5" y="60.2">GND</text>
<text x="84.5" y="62">GND</text>
<text x="84.5" y="65.5">GND</text>
<text x="90.8" y="64.6">22</text>
<text x="90.8" y="61.1">30</text>
<text x="96.4" y="65.5">CE</text>
<text x="96.4" y="60.2">A16</text>
<text x="96.4" y="62">A17</text>
<text x="104.9" y="65.5">PGM</text>
<text x="112.2" y="64.6">31</text>
<text x="117" y="65.5">+5V</text>
<text x="189.1" y="62.3" transform="rotate(-90 189.1 62.3)">5</text>
<text x="191.3" y="62.8">MAX823MEUK-T</text>
<text x="84.5" y="67.3">GND</text>
<text x="90.8" y="66.4">24</text>
<text x="96.4" y="67.3">OE</text>
<text x="102.9" y="67.5" transform="rotate(-90 102.9 67.5)">GND</text>
<text x="150.8" y="70.9">WDI</text>
<text x="178.9" y="69.9">4</text>
<text x="178.9" y="66.4">3</text>
<text x="183.6" y="70.9">WDI</text>
<text x="183.6" y="67.3">MR</text>
<text x="190.1" y="69.6" transform="rotate(-90 190.1 69.6)">VCC</text>
<text x="190.5" y="67.3">RESET</text>
<text x="199.4" y="66.4">1</text>
<text x="203.8" y="71.6">nRESET</text>
<text x="227.5" y="67.3">nRESET</text>
<text x="48.2" y="76.2">100nF 50V</text>
<text x="49" y="73.4">PAT_B[0..6]</text>
<text x="56.7" y="77.1">+5V</text>
<text x="102" y="73" transform="rotate(-90 102 73)">16</text>
<text x="107.8" y="75.3">CUT 1-2 for AT29C020</text>
<text x="190.1" y="74.6" transform="rotate(-90 190.1 74.6)">GND</text>
<text x="7.6" y="81.9">C</text>
<text x="57.5" y="81.9" transform="rotate(-90 57.5 81.9)">20</text>
<text x="59.7" y="82.4">74AC574ASC</text>
<text x="91.8" y="81.5">100nF 50V</text>
<text x="99.4" y="82.4">+5V</text>
<text x="104.2" y="80.6">1</text>
<text x="112.2" y="82.4">2</text>
<text x="115.2" y="83.3">+5V</text>
<text x="189.1" y="79.2" transform="rotate(-90 189.1 79.2)">2</text>
<text x="279.8" y="81.9">C</text>
<text x="18.3" y="88.7">nRXC1</text>
<text x="41.7" y="86.9">GND</text>
<text x="48.2" y="87.7">11</text>
<text x="49" y="86">1</text>
<text x="53.7" y="88.7">CP</text>
<text x="53.7" y="86.9">OE</text>
<text x="58.4" y="89.2" transform="rotate(-90 58.4 89.2)">VCC</text>
<text x="100.2" y="87.2" transform="rotate(-90 100.2 87.2)">32</text>
<text x="103.8" y="87.2" transform="rotate(-90 103.8 87.2)">1</text>
<text x="106" y="87.7">AT27LV020A-12JI</text>
<text x="40.1" y="94.8">PAT_B4</text>
<text x="40.1" y="93">PAT_B5</text>
<text x="40.1" y="91.2">PAT_B6</text>
<text x="49" y="91.3">2</text>
<text x="49" y="93.1">3</text>
<text x="49" y="94.8">4</text>
<text x="53.7" y="92.2">D0</text>
<text x="53.7" y="94">D1</text>
<text x="53.7" y="95.8">D2</text>
<text x="60.3" y="92.2">O0</text>
<text x="60.3" y="94">O1</text>
<text x="60.3" y="95.8">O2</text>
<text x="66" y="91.3">19</text>
<text x="66" y="93.1">18</text>
<text x="66" y="94.8">17</text>
<text x="70.4" y="94.8">PAT_Bx4</text>
<text x="70.4" y="93">PAT_Bx5</text>
<text x="70.4" y="91.2">PAT_Bx6</text>
<text x="82.9" y="93">PAT_Bx0</text>
<text x="82.9" y="94.8">PAT_Bx1</text>
<text x="82.9" y="91.2">RXDx1</text>
<text x="90.8" y="91.3">12</text>
<text x="90.8" y="93.1">11</text>
<text x="90.8" y="94.8">10</text>
<text x="96.4" y="92.2">A0</text>
<text x="96.4" y="94">A1</text>
<text x="96.4" y="95.8">A2</text>
<text x="101.1" y="94.5" transform="rotate(-90 101.1 94.5)">VCC</text>
<text x="104.6" y="94.3" transform="rotate(-90 104.6 94.3)">VPP</text>
<text x="106.5" y="95.8">O0</text>
<text x="112.2" y="94.8">13</text>
<text x="116.7" y="94.8">PAT_B0</text>
<text x="40.1" y="102">PAT_B0</text>
<text x="40.1" y="100.1">PAT_B1</text>
<text x="40.1" y="98.3">PAT_B2</text>
<text x="40.1" y="96.5">PAT_B3</text>
<text x="49" y="96.6">5</text>
<text x="49" y="98.4">6</text>
<text x="49" y="100.2">7</text>
<text x="53.7" y="97.6">D3</text>
<text x="53.7" y="99.3">D4</text>
<text x="53.7" y="101.1">D5</text>
<text x="60.3" y="97.6">O3</text>
<text x="60.3" y="99.3">O4</text>
<text x="60.3" y="101.1">O5</text>
<text x="66" y="96.6">16</text>
<text x="66" y="98.4">15</text>
<text x="66" y="100.2">14</text>
<text x="70.4" y="102">PAT_Bx0</text>
<text x="70.4" y="100.1">PAT_Bx1</text>
<text x="70.4" y="98.3">PAT_Bx2</text>
<text x="70.4" y="96.5">PAT_Bx3</text>
<text x="82.9" y="96.5">PAT_Bx2</text>
<text x="82.9" y="98.3">PAT_Bx3</text>
<text x="82.9" y="100.1">PAT_Bx4</text>
<text x="82.9" y="102">PAT_Bx5</text>
<text x="91.8" y="98.4">8</text>
<text x="91.8" y="100.2">7</text>
<text x="91.8" y="96.6">9</text>
<text x="96.4" y="99.3">A4</text>
<text x="96.4" y="101.1">A5</text>
<text x="96.4" y="97.6">A3</text>
<text x="106.5" y="97.6">O1</text>
<text x="106.5" y="99.3">O2</text>
<text x="106.5" y="101.1">O3</text>
<text x="112.2" y="96.6">14</text>
<text x="112.2" y="98.4">15</text>
<text x="112.2" y="100.2">17</text>
<text x="116.7" y="96.5">PAT_B1</text>
<text x="116.7" y="98.3">PAT_B2</text>
<text x="116.7" y="100.1">PAT_B3</text>
<text x="116.7" y="102">PAT_B4</text>
<text x="194.5" y="101.4" transform="rotate(-90 194.5 101.4)">+5V</text>
<text x="201.6" y="101.4" transform="rotate(-90 201.6 101.4)">WDI</text>
<text x="18.6" y="104.7">RXD1</text>
<text x="49" y="102">8</text>
<text x="49" y="103.8">9</text>
<text x="53.7" y="102.9">D6</text>
<text x="53.7" y="104.7">D7</text>
<text x="58.4" y="104.8" transform="rotate(-90 58.4 104.8)">GND</text>
<text x="60.3" y="102.9">O6</text>
<text x="60.3" y="104.7">O7</text>
<text x="66" y="102">13</text>
<text x="66" y="103.8">12</text>
<text x="70.4" y="103.7">RXDx1</text>
<text x="82.9" y="103.7">PAT_Bx6</text>
<text x="84.5" y="106.4">GND</text>
<text x="90.8" y="105.6">27</text>
<text x="90.8" y="107.4">26</text>
<text x="91.8" y="102">6</text>
<text x="91.8" y="103.8">5</text>
<text x="96.4" y="102.9">A6</text>
<text x="96.4" y="104.7">A7</text>
<text x="96.4" y="106.4">A8</text>
<text x="106.5" y="102.9">O4</text>
<text x="106.5" y="104.7">O5</text>
<text x="106.5" y="106.4">O6</text>
<text x="112.2" y="102">18</text>
<text x="112.2" y="103.8">19</text>
<text x="112.2" y="105.6">20</text>
<text x="112.2" y="107.4">21</text>
<text x="116.7" y="103.7">PAT_B5</text>
<text x="116.7" y="105.5">PAT_B6</text>
<text x="131.7" y="104.7">100nF 50V</text>
<text x="147.8" y="104.7">MMBT3904LT1</text>
<text x="194.5" y="105.9" transform="rotate(-90 194.5 105.9)">5</text>
<text x="201.6" y="105.9" transform="rotate(-90 201.6 105.9)">4</text>
<text x="57.5" y="110.3" transform="rotate(-90 57.5 110.3)">10</text>
<text x="84.5" y="108.2">GND</text>
<text x="84.5" y="110">GND</text>
<text x="84.5" y="111.8">GND</text>
<text x="84.5" y="113.6">GND</text>
<text x="90.8" y="109.1">23</text>
<text x="90.8" y="110.9">25</text>
<text x="91.8" y="112.7">4</text>
<text x="96.4" y="108.2">A9</text>
<text x="96.4" y="110">A10</text>
<text x="96.4" y="111.8">A11</text>
<text x="96.4" y="113.6">A12</text>
<text x="106.5" y="108.2">O7</text>
<text x="131.7" y="113.6">1nF 50V</text>
<text x="143.3" y="113.6">10k 1%</text>
<text x="154.9" y="113.6">FMMD914</text>
<text x="194.5" y="110.3" transform="rotate(-90 194.5 110.3)">1</text>
<text x="194.9" y="108.2">SOT23-5</text>
<text x="198" y="110.3" transform="rotate(-90 198 110.3)">2</text>
<text x="201.6" y="110.3" transform="rotate(-90 201.6 110.3)">3</text>
<text x="226.1" y="111.8">EPROMS may be swapped for AT29C020 or equavlent</text>
<text x="226.5" y="113.6">FLASH memory during development.</text>
<text x="84.5" y="115.3">GND</text>
<text x="84.5" y="117.1">GND</text>
<text x="84.5" y="118.9">GND</text>
<text x="90.8" y="114.5">28</text>
<text x="90.8" y="116.3">29</text>
<text x="91.8" y="118">3</text>
<text x="91.8" y="119.8">2</text>
<text x="96.4" y="115.3">A13</text>
<text x="96.4" y="117.1">A14</text>
<text x="96.4" y="118.9">A15</text>
<text x="198" y="117.4" transform="rotate(-90 198 117.4)">GND</text>
<text x="226.1" y="117.1">ONLY the BOOT ROM is in circuit programable.</text>
<text x="46.4" y="125.2">AMP/PLCC-32/S</text>
<text x="84.5" y="120.7">GND</text>
<text x="84.5" y="122.4">GND</text>
<text x="84.5" y="126">GND</text>
<text x="90.8" y="125.2">22</text>
<text x="90.8" y="121.6">30</text>
<text x="96.4" y="126">CE</text>
<text x="96.4" y="120.7">A16</text>
<text x="96.4" y="122.4">A17</text>
<text x="104.9" y="126">PGM</text>
<text x="112.2" y="125.2">31</text>
<text x="117" y="126">+5V</text>
<text x="194.5" y="120.2" transform="rotate(-90 194.5 120.2)">nRESET</text>
<text x="201.6" y="122.8" transform="rotate(-90 201.6 122.8)">nEXTRESET</text>
<text x="226.1" y="120.7">Links must be changed before FLASH can be used.</text>
<text x="7.6" y="131.2">B</text>
<text x="84.5" y="127.8">GND</text>
<text x="90.8" y="126.9">24</text>
<text x="96.4" y="127.8">OE</text>
<text x="102.9" y="127.9" transform="rotate(-90 102.9 127.9)">GND</text>
<text x="279.8" y="131.2">B</text>
<text x="102" y="133.4" transform="rotate(-90 102 133.4)">16</text>
<text x="90.8" y="142">100nF 50V</text>
<text x="99.4" y="142.9">+5V</text>
<text x="104.2" y="141.2">1</text>
<text x="106.8" y="138.4">CUT 1-2 for AT29C020</text>
<text x="112.2" y="142.9">2</text>
<text x="115.2" y="143.8">+5V</text>
<text x="128.2" y="140.2">100nF 50V</text>
<text x="136.7" y="141.2">+5V</text>
<text x="52.6" y="149.1">MM74HC74AM</text>
<text x="100.2" y="147.7" transform="rotate(-90 100.2 147.7)">32</text>
<text x="103.8" y="147.7" transform="rotate(-90 103.8 147.7)">1</text>
<text x="107.8" y="148.3">AT27LV020A-12JI</text>
<text x="137.6" y="145.9" transform="rotate(-90 137.6 145.9)">20</text>
<text x="139.8" y="146.5">MM74HC245AWM</text>
<text x="31.2" y="155.3">nRESET</text>
<text x="42.5" y="152.7">+5V</text>
<text x="48.2" y="151.8">10</text>
<text x="48.2" y="155.4">11</text>
<text x="48.2" y="153.6">12</text>
<text x="53.7" y="152.7">PR</text>
<text x="53.7" y="154.4">D</text>
<text x="61" y="152.7">Q</text>
<text x="66" y="151.8">9</text>
<text x="82.9" y="151.7">ADD0</text>
<text x="82.9" y="153.5">ADD1</text>
<text x="82.9" y="155.3">ADD2</text>
<text x="90.8" y="151.8">12</text>
<text x="90.8" y="153.6">11</text>
<text x="90.8" y="155.4">10</text>
<text x="96.4" y="152.7">A0</text>
<text x="96.4" y="154.4">A1</text>
<text x="101.1" y="155" transform="rotate(-90 101.1 155)">VCC</text>
<text x="104.6" y="154.8" transform="rotate(-90 104.6 154.8)">VPP</text>
<text x="112.2" y="155.4">13</text>
<text x="118.4" y="155.3">bDATA0</text>
<text x="128.2" y="155.4">18</text>
<text x="138.4" y="153.2" transform="rotate(-90 138.4 153.2)">VCC</text>
<text x="139.8" y="152.7">DIR</text>
<text x="141.1" y="150.9">G</text>
<text x="146" y="150">19 nBOOTCS</text>
<text x="146" y="151.8">1</text>
<text x="146" y="155.4">2</text>
<text x="148.7" y="155.3">DATA0</text>
<text x="148.7" y="151.7">nRD</text>
<text x="42.5" y="158">+5V</text>
<text x="48.2" y="157.2">13</text>
<text x="53.7" y="156.2">CLK</text>
<text x="53.7" y="158">CLR</text>
<text x="61" y="158">Q</text>
<text x="66" y="157.2">8</text>
<text x="82.9" y="157.1">ADD3</text>
<text x="82.9" y="158.8">ADD4</text>
<text x="82.9" y="160.6">ADD5</text>
<text x="91.8" y="158.9">8</text>
<text x="91.8" y="160.7">7</text>
<text x="91.8" y="157.2">9</text>
<text x="96.4" y="156.2">A2</text>
<text x="96.4" y="159.8">A4</text>
<text x="96.4" y="161.6">A5</text>
<text x="96.4" y="158">A3</text>
<text x="106.5" y="156.2">O0</text>
<text x="106.5" y="158">O1</text>
<text x="106.5" y="159.8">O2</text>
<text x="106.5" y="161.6">O3</text>
<text x="112.2" y="157.2">14</text>
<text x="112.2" y="158.9">15</text>
<text x="112.2" y="160.7">17</text>
<text x="118.4" y="157.1">bDATA1</text>
<text x="118.4" y="158.8">bDATA2</text>
<text x="118.4" y="160.6">bDATA3</text>
<text x="128.2" y="157.2">17</text>
<text x="128.2" y="158.9">16</text>
<text x="128.2" y="160.7">15</text>
<text x="133.8" y="156.2">B1</text>
<text x="133.8" y="158">B2</text>
<text x="133.8" y="159.8">B3</text>
<text x="133.8" y="161.6">B4</text>
<text x="140.5" y="156.2">A1</text>
<text x="140.5" y="158">A2</text>
<text x="140.5" y="159.8">A3</text>
<text x="140.5" y="161.6">A4</text>
<text x="146" y="157.2">3</text>
<text x="146" y="158.9">4</text>
<text x="146" y="160.7">5</text>
<text x="148.7" y="157.1">DATA1</text>
<text x="148.7" y="158.8">DATA2</text>
<text x="148.7" y="160.6">DATA3</text>
<text x="211" y="158.8">DATA[0..7]</text>
<text x="227" y="159.8">DATA[0..7]</text>
<text x="17" y="166.9">ADD[0..16]</text>
<text x="31.2" y="166">ADD[0..16]</text>
<text x="82.9" y="162.4">ADD6</text>
<text x="82.9" y="164.2">ADD7</text>
<text x="82.9" y="166">ADD8</text>
<text x="82.9" y="167.7">ADD9</text>
<text x="90.8" y="166">27</text>
<text x="90.8" y="167.8">26</text>
<text x="91.8" y="162.5">6</text>
<text x="91.8" y="164.3">5</text>
<text x="96.4" y="163.3">A6</text>
<text x="96.4" y="165.1">A7</text>
<text x="96.4" y="166.9">A8</text>
<text x="106.5" y="163.3">O4</text>
<text x="106.5" y="165.1">O5</text>
<text x="106.5" y="166.9">O6</text>
<text x="112.2" y="162.5">18</text>
<text x="112.2" y="164.3">19</text>
<text x="112.2" y="166">20</text>
<text x="112.2" y="167.8">21</text>
<text x="118.4" y="162.4">bDATA4</text>
<text x="118.4" y="164.2">bDATA5</text>
<text x="118.4" y="166">bDATA6</text>
<text x="118.4" y="167.7">bDATA7</text>
<text x="128.2" y="162.5">14</text>
<text x="128.2" y="164.3">13</text>
<text x="128.2" y="166">12</text>
<text x="128.2" y="167.8">11</text>
<text x="133.8" y="163.3">B5</text>
<text x="133.8" y="165.1">B6</text>
<text x="133.8" y="166.9">B7</text>
<text x="140.5" y="163.3">A5</text>
<text x="140.5" y="165.1">A6</text>
<text x="140.5" y="166.9">A7</text>
<text x="146" y="162.5">6</text>
<text x="146" y="164.3">7</text>
<text x="146" y="166">8</text>
<text x="146" y="167.8">9</text>
<text x="148.7" y="162.4">DATA4</text>
<text x="148.7" y="164.2">DATA5</text>
<text x="148.7" y="166">DATA6</text>
<text x="148.7" y="167.7">DATA7</text>
<text x="82.9" y="169.5">ADD10</text>
<text x="82.9" y="171.3">ADD11</text>
<text x="82.9" y="173.1">ADD12</text>
<text x="90.8" y="169.6">23</text>
<text x="90.8" y="171.4">25</text>
<text x="91.8" y="173.2">4</text>
<text x="96.4" y="168.7">A9</text>
<text x="96.4" y="170.4">A10</text>
<text x="96.4" y="172.2">A11</text>
<text x="106.5" y="168.7">O7</text>
<text x="115.4" y="171.4">+5V</text>
<text x="133.8" y="168.7">B8</text>
<text x="138.4" y="168.8" transform="rotate(-90 138.4 168.8)">GND</text>
<text x="140.5" y="168.7">A8</text>
<text x="183.4" y="171.4">Name</text>
<text x="195.8" y="171.4">Date</text>
<text x="207.4" y="170.4">StarLite Design. S.Peacock</text>
<text x="207.4" y="172.2">5 Countess Close</text>
<text x="46.4" y="177.6">AMP/PLCC-32/S</text>
<text x="82.9" y="174.9">ADD13</text>
<text x="82.9" y="176.6">ADD14</text>
<text x="82.9" y="178.4">ADD15</text>
<text x="90.8" y="174.9">28</text>
<text x="90.8" y="176.7">29</text>
<text x="91.8" y="178.5">3</text>
<text x="96.4" y="174">A12</text>
<text x="96.4" y="175.8">A13</text>
<text x="96.4" y="177.6">A14</text>
<text x="96.4" y="179.3">A15</text>
<text x="119.3" y="177.6">4u7F 25V</text>
<text x="137.6" y="174.3" transform="rotate(-90 137.6 174.3)">10</text>
<text x="168.2" y="175.8">Designed:</text>
<text x="168.2" y="179.3">Drawn:</text>
<text x="178.1" y="179.3">S. Peacock</text>
<text x="193.1" y="179.3">17 July 2004</text>
<text x="207.4" y="174">Maupuia</text>
<text x="207.4" y="175.8">Wellington</text>
<text x="207.4" y="177.6">New Zealand</text>
<text x="7.8" y="180.4">A</text>
<text x="57.9" y="185.5">nBOOTCS</text>
<text x="77.6" y="182">RST_FF</text>
<text x="82.9" y="180.2">ADD16</text>
<text x="90.8" y="185.6">22</text>
<text x="90.8" y="182">30</text>
<text x="91.8" y="180.3">2</text>
<text x="96.4" y="181.1">A16</text>
<text x="96.4" y="182.9">A17</text>
<text x="112.2" y="185.6">31</text>
<text x="114.9" y="185.6">2</text>
<text x="122.9" y="183.8">3</text>
<text x="125.9" y="184.7">+5V</text>
<text x="168.2" y="182.9">Checked:</text>
<text x="280" y="180.4">A</text>
<text x="43.7" y="186.5">nBOOTCS</text>
<text x="45.9" y="188.2">nRD</text>
<text x="57.9" y="187.3">nRD</text>
<text x="90.8" y="187.4">24</text>
<text x="96.4" y="186.5">CE</text>
<text x="96.4" y="188.2">OE</text>
<text x="102.9" y="188.4" transform="rotate(-90 102.9 188.4)">GND</text>
<text x="104.9" y="186.5">PGM</text>
<text x="122.9" y="187.4">1</text>
<text x="129.1" y="187.3">nWR</text>
<text x="141.7" y="188.2">nWR</text>
<text x="168.2" y="186.5">Approved:</text>
<text x="203.8" y="190.9">Size.</text>
<text x="205.7" y="188.2">© 2003, StarLite Design.</text>
<text x="211" y="190.9">Part No.</text>
<text x="237.7" y="190.9">DWG No.</text>
<text x="273.2" y="190.9">Rev.</text>
<text x="102" y="193.9" transform="rotate(-90 102 193.9)">16</text>
<text x="115.7" y="193.6">CUT 2-3, Link 2-1 for AT29C020</text>
<text x="168.2" y="193.6">PCB Rev:</text>
<text x="168.2" y="196.3">File Name.</text>
<text x="203.8" y="192.7">A3</text>
<text x="237.7" y="192.7">AMSATZL-2004031202</text>
<text x="237.7" y="196.3">Date &amp; Time.</text>
<text x="259.8" y="196.3">Sheet.</text>
<text x="273.2" y="192.7">A00</text>
<text x="23.3" y="202.5">1</text>
<text x="57.6" y="202.5">2</text>
<text x="91.9" y="202.5">3</text>
<text x="126.2" y="202.5">4</text>
<text x="160.6" y="202.5">5</text>
<text x="168.2" y="198.9">F:\Kiwi-sat\KiwiSat.ddb - Documents\boot_reset.sch</text>
<text x="194.9" y="202.5">6</text>
<text x="229.3" y="202.5">7</text>
<text x="237.7" y="198.9">20-Jul-2004</text>
<text x="251" y="198.9">22:08:17</text>
<text x="263.7" y="202.5">8</text>
<text x="264.3" y="198.9">2</text>
<text x="267.9" y="198.9">of</text>
<text x="270.5" y="198.9">10</text>
</g>
</svg>
